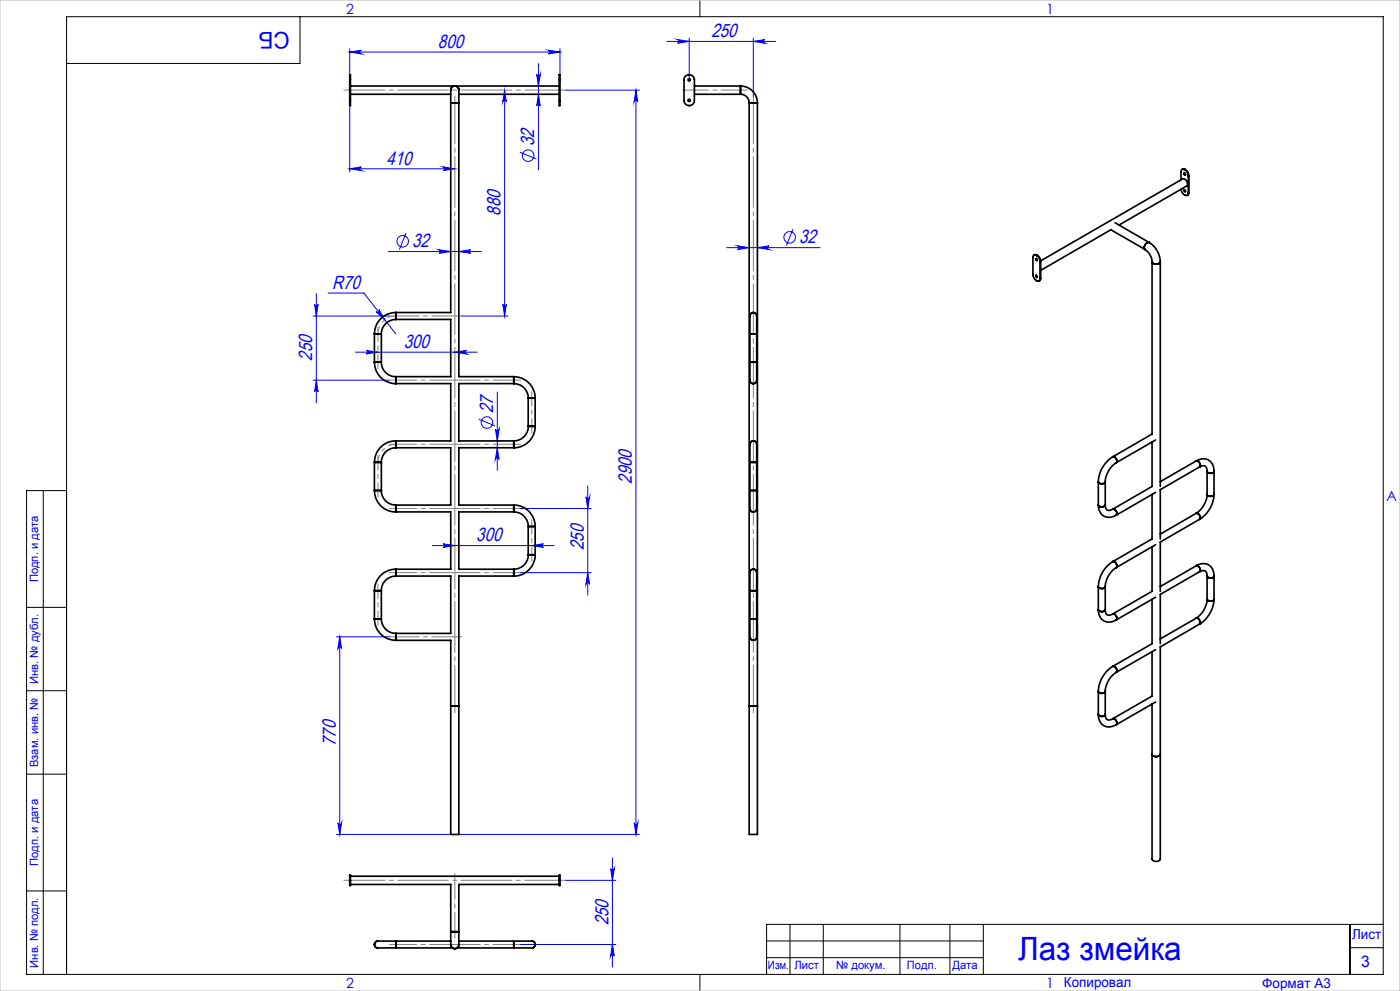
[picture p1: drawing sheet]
<svg xmlns="http://www.w3.org/2000/svg" width="420mm" height="297mm" viewBox="0 0 420 297" stroke-linecap="round" stroke-linejoin="round" font-family="sans-serif">
<g fill="none" stroke="#00f" stroke-width=".3">
<path d="M104.9 15.6l3.5-.5a.55 .55 0 0 0-.5 .5 .55 .55 0 0 0 .5 .6zM104.9 14.6v7.8M104.9 15.6h63.1M161.5 19v31.9M164.5 15.1l3.5 .5-3.5 .6a.55 .55 0 0 0 .5-.6 .55 .55 0 0 0-.5-.5zM168 14.6v7.8M200 12.4h32.7M203.3 11.8l3.5 .6-3.5 .5a.55 .55 0 0 0 .5-.5 .55 .55 0 0 0-.5-.6zM206.8 11.4v12.1M226 11.4v17.5M226 12.4l3.5-.6a.55 .55 0 0 0-.5 .6 .55 .55 0 0 0 .5 .5zM104.9 31.6v20"/>
<path d="M151.4 27v67.7M151.4 27l.5 3.5a.53 .53 0 0 0-.5-.5 .53 .53 0 0 0-.6 .5zM161 22.3a.53 .53 0 0 0 .5 .5 .53 .53 0 0 0 .6-.5l-.6 3.5zM161.5 28.3l.6 3.4a.53 .53 0 0 0-.6-.5 .53 .53 0 0 0-.5 .5zM169.8 27h22M190.8 27l.5 3.5a.55 .55 0 0 0-.5-.5 .55 .55 0 0 0-.5 .5zM190.8 27v223.1M104.9 50.6l3.5-.6a.55 .55 0 0 0-.5 .6 .55 .55 0 0 0 .5 .5zM104.9 50.6h31.6M132.9 50l3.6 .6-3.6 .5a.55 .55 0 0 0 .6-.5 .55 .55 0 0 0-.6-.6zM156 45.6l4.9 2M116.5 75.4h27.9"/>
<path d="M121.8 69.8l-2 5M131.7 74.9l3.5 .5-3.5 .5a.53 .53 0 0 0 .5-.5 .53 .53 0 0 0-.5-.5zM137.7 75.4l3.5-.5a.53 .53 0 0 0-.6 .5 .53 .53 0 0 0 .6 .5zM218 74.2h28M221.3 73.7l3.5 .5-3.5 .6a.55 .55 0 0 0 .5-.6 .55 .55 0 0 0-.5-.5zM227.2 74.2l3.5-.5a.55 .55 0 0 0-.5 .5 .55 .55 0 0 0 .5 .6zM237.9 68.7l-2 4.9M93.9 94.7h22.8M94.4 91.2a.53 .53 0 0 0 .5 .5 .53 .53 0 0 0 .5-.5l-.5 3.5zM94.9 88v32.7M98.4 87.8h10.8l9.5 12.3M112.9 93.4a.54 .54 0 0 0 .7 .1 .54 .54 0 0 0 .1-.8l1.7 3.1z"/>
<path d="M138.5 94.7h13.9M150.8 91.2a.53 .53 0 0 0 .6 .5 .53 .53 0 0 0 .5-.5l-.5 3.5zM93.9 113.9h22.8M94.9 113.9l.5 3.5a.53 .53 0 0 0-.5-.5 .53 .53 0 0 0-.5 .5zM106.6 105.5h36.6M109.9 105l3.4 .5-3.4 .6a.53 .53 0 0 0 .5-.6 .53 .53 0 0 0-.5-.5zM136.5 105.5l3.4-.5a.53 .53 0 0 0-.5 .5 .53 .53 0 0 0 .5 .6zM149.2 117.5v23.4M143.6 125.7l5 1.9M148.6 128.6a.55 .55 0 0 0 .6 .6 .55 .55 0 0 0 .5-.6l-.5 3.5zM149.2 134.2l.5 3.5a.55 .55 0 0 0-.5-.5 .55 .55 0 0 0-.6 .5zM156.1 152.4h21.2"/>
<path d="M175.8 148.9a.55 .55 0 0 0 .5 .5 .55 .55 0 0 0 .6-.5l-.6 3.5zM176.3 145.7v32.7M129.7 163.5h36.6M132.9 163l3.6 .5-3.6 .5a.53 .53 0 0 0 .6-.5 .53 .53 0 0 0-.6-.5zM156.1 171.6h21.2M159.5 163.5l3.5-.5a.53 .53 0 0 0-.5 .5 .53 .53 0 0 0 .5 .5zM176.3 171.6l.6 3.5a.55 .55 0 0 0-.6-.5 .55 .55 0 0 0-.5 .5zM100.9 190.8h15.8M101.9 190.8v59.3M101.9 190.8l.6 3.5a.55 .55 0 0 0-.6-.5 .55 .55 0 0 0-.5 .5zM100.9 250.1h34.3M101.4 246.6a.55 .55 0 0 0 .5 .5 .55 .55 0 0 0 .6-.5l-.6 3.5z"/>
<path d="M137.7 250.1h54.1M183.7 257.1v32.7M190.3 246.6a.55 .55 0 0 0 .5 .5 .55 .55 0 0 0 .5-.5l-.5 3.5zM169.8 263.8h14.9M183.2 260.3a.55 .55 0 0 0 .5 .5 .55 .55 0 0 0 .6-.5l-.6 3.5zM156.1 283.1h28.6M183.7 283.1l.6 3.5a.55 .55 0 0 0-.6-.5 .55 .55 0 0 0-.5 .5z"/>
<circle cx="158.5" cy="46.6" r="1.73"/>
<circle cx="120.8" cy="72.3" r="1.73"/>
<circle cx="236.9" cy="71.1" r="1.73"/>
<circle cx="146.1" cy="126.6" r="1.73"/>
</g>
<path d="M118.8 94.7a5.4 5.4 0 0 0-5.4 5.4M118.8 133.1a5.4 5.4 0 0 0-5.4 5.4" fill="none" stroke="#808080" stroke-width=".3" stroke-dasharray="15.2 1.3 1.3 1.3" stroke-dashoffset="12.9" stroke-linecap="butt"/>
<path d="M206.6 23.9h-.2M206.8 23.8v-.3M206.8 24.1v.2M206.9 23.9h.3" fill="none" stroke="#000" stroke-width=".3" stroke-dasharray="15.2 1.3 1.3 1.3"/>
<g fill="none" stroke="#000" stroke-width=".3">
<path d="M90 5v14h-70M210 0v5M206.7 24h.1M206.8 23.8v.2M13 147v145M20 147h-12v145h407v-287h-395v287M8 182h12M8 207h12M8 232h12M8 267h12M237 277v15M247 277v15"/>
<path d="M270 277v15M285 277v15M295 277v15M405 277v15M415 277h-185v15M210 292v5M230 282h65M230 287h65M405 284h10"/>
</g>
<path d="M169.8 27h-66.7M169.8 263.8h-66.7" fill="none" stroke="#808080" stroke-width=".3" stroke-dasharray="15.2 1.3 1.3 1.3" stroke-dashoffset="2.9"/>
<path d="M224.2 27h-19.4M136.5 281.2v-19.4" fill="none" stroke="#808080" stroke-width=".3" stroke-dasharray="15.2 1.3 1.3 1.3" stroke-dashoffset="7.5"/>
<path d="M156.1 113.9h-39.3M116.8 133.1h39.3M156.1 152.4h-39.3M116.8 171.6h39.3M156.1 283.1h-39.3" fill="none" stroke="#808080" stroke-width=".3" stroke-dasharray="15.2 1.3 1.3 1.3" stroke-dashoffset="7"/>
<path d="M136.5 213.6v-184.8M226 213.6v-184.8" fill="none" stroke="#808080" stroke-width=".3" stroke-dasharray="15.2 1.3 1.3 1.3" stroke-dashoffset="1"/>
<path d="M113.4 110.5v-12.4M159.5 129.8v-12.5M113.4 149v-12.5M159.5 168.2v-12.4M113.4 187.5v-12.5" fill="none" stroke="#808080" stroke-width=".3" stroke-dasharray="15.2 1.3 1.3 1.3" stroke-dashoffset="10.9"/>
<path d="M116.8 94.7h21.7M138.5 190.8h-21.7" fill="none" stroke="#808080" stroke-width=".3" stroke-dasharray="15.2 1.3 1.3 1.3" stroke-dashoffset="6.3"/>
<path d="M0 0h420v297h-420z" fill="none" stroke="#c0c0c0" stroke-width=".3"/>
<g fill="#00f">
<path d="M132.9 50l3.6 .6-3.6 .5a.55 .55 0 0 0 .6-.5 .55 .55 0 0 0-.6-.6zM104.9 50.6l3.5-.6a.55 .55 0 0 0-.5 .6 .55 .55 0 0 0 .5 .5zM137.7 75.4l3.5-.5a.53 .53 0 0 0-.6 .5 .53 .53 0 0 0 .6 .5zM131.7 74.9l3.5 .5-3.5 .5a.53 .53 0 0 0 .5-.5 .53 .53 0 0 0-.5-.5z"/>
<path d="M109.9 105l3.4 .5-3.4 .6a.53 .53 0 0 0 .5-.6 .53 .53 0 0 0-.5-.5zM136.5 105.5l3.4-.5a.53 .53 0 0 0-.5 .5 .53 .53 0 0 0 .5 .6zM112.9 93.4l2.5 2.4-1.7-3.1a.54 .54 0 0 1-.1 .8 .54 .54 0 0 1-.7-.1zM132.9 163l3.6 .5-3.6 .5a.53 .53 0 0 0 .6-.5 .53 .53 0 0 0-.6-.5zM159.5 163.5l3.5-.5a.53 .53 0 0 0-.5 .5 .53 .53 0 0 0 .5 .5z"/>
<path d="M150.8 91.2a.53 .53 0 0 0 .6 .5 .53 .53 0 0 0 .5-.5l-.5 3.5zM151.4 27l.5 3.5a.53 .53 0 0 0-.5-.5 .53 .53 0 0 0-.6 .5zM161.5 28.3l.6 3.4a.53 .53 0 0 0-.6-.5 .53 .53 0 0 0-.5 .5zM161 22.3a.53 .53 0 0 0 .5 .5 .53 .53 0 0 0 .6-.5l-.6 3.5zM190.3 246.6a.55 .55 0 0 0 .5 .5 .55 .55 0 0 0 .5-.5l-.5 3.5zM190.8 27l.5 3.5a.55 .55 0 0 0-.5-.5 .55 .55 0 0 0-.5 .5z"/>
<path d="M149.2 134.2l.5 3.5a.55 .55 0 0 0-.5-.5 .55 .55 0 0 0-.6 .5zM148.6 128.6a.55 .55 0 0 0 .6 .6 .55 .55 0 0 0 .5-.6l-.5 3.5zM176.3 171.6l.6 3.5a.55 .55 0 0 0-.6-.5 .55 .55 0 0 0-.5 .5zM175.8 148.9a.55 .55 0 0 0 .5 .5 .55 .55 0 0 0 .6-.5l-.6 3.5zM183.7 283.1l.6 3.5a.55 .55 0 0 0-.6-.5 .55 .55 0 0 0-.5 .5zM183.2 260.3a.55 .55 0 0 0 .5 .5 .55 .55 0 0 0 .6-.5l-.6 3.5z"/>
<path d="M94.4 91.2a.53 .53 0 0 0 .5 .5 .53 .53 0 0 0 .5-.5l-.5 3.5zM94.9 113.9l.5 3.5a.53 .53 0 0 0-.5-.5 .53 .53 0 0 0-.5 .5zM101.9 190.8l.6 3.5a.55 .55 0 0 0-.6-.5 .55 .55 0 0 0-.5 .5zM101.4 246.6a.55 .55 0 0 0 .5 .5 .55 .55 0 0 0 .6-.5l-.6 3.5z"/>
<path d="M104.9 15.6l3.5-.5a.55 .55 0 0 0-.5 .5 .55 .55 0 0 0 .5 .6zM164.5 15.1l3.5 .5-3.5 .6a.55 .55 0 0 0 .5-.6 .55 .55 0 0 0-.5-.5z"/>
<path d="M203.3 11.8l3.5 .6-3.5 .5a.55 .55 0 0 0 .5-.5 .55 .55 0 0 0-.5-.6zM226 12.4l3.5-.6a.55 .55 0 0 0-.5 .6 .55 .55 0 0 0 .5 .5zM221.3 73.7l3.5 .5-3.5 .6a.55 .55 0 0 0 .5-.6 .55 .55 0 0 0-.5-.5zM227.2 74.2l3.5-.5a.55 .55 0 0 0-.5 .5 .55 .55 0 0 0 .5 .6z"/>
</g>
<g fill="none" stroke="#000" stroke-width=".5">
<path d="M104.9 30.2v1.4h.2v-1.4M104.9 23.8v-1.4h.2v1.4M104.9 30.2h.2M104.9 23.8h.2M104.9 23.8v6.4M105.1 28.3h30.1M105.1 25.8h62.6M105.1 23.8v6.4M135.2 27v3.9M135.2 30.9h2.5M135.2 27a1.22 1.22 0 0 1 1.2-1.2 1.22 1.22 0 0 1 1.3 1.2M135.2 30.9v62.8h-16.5"/>
<path d="M137.7 27v3.9M137.7 28.3h30M137.7 30.9v82h16.4M167.7 23.8v-1.4h.3v1.4M167.7 30.2v1.4h.3v-1.4M167.7 30.2h.3M167.7 23.8h.3M167.7 23.8v6.4M168 23.8v6.4M205.6 22.9a1.59 1.59 0 0 1 1.7-.4 1.59 1.59 0 0 1 1 1.3v6.4a1.55 1.55 0 0 1-1.5 1.4 1.55 1.55 0 0 1-1.6-1.4v-6.4zM208.3 28.3h13.8M208.3 25.8h13.8"/>
<path d="M222.1 28.3a2.58 2.58 0 0 1 2.7 2.6M222.1 25.8a5 5 0 0 1 5.1 5.1M222.1 25.8v2.5M224.8 30.9h2.4M224.8 30.9v219.2h2.4v-219.2M354.3 56.7a1.63 1.63 0 0 0 2 1.7l.2-.5M355.2 51.9a.28 .28 0 0 1 .5 .1 .28 .28 0 0 1-.4 .3zM355.3 51.9l.3 .5M355.3 56.9l.3 .5M355.4 50.9l-.2-.1a.61 .61 0 0 0-.7 0 .61 .61 0 0 0-.2 .7v2.4M355.4 50.9h.1M355.5 50.9l.7 .9 .3 .9"/>
<path d="M355.5 50.8l-.4-.2-.5 .2M355.5 50.8l-.1 .1M355.5 50.8h.1M355.6 50.8l.7 .7 .4 1.1M355.6 50.8l-.1 .1M356.5 52.7v5.2M356.7 57.8l-.5 .7M356.7 52.6l-.2 .1M356.7 57.8l-.2 .1M356.7 52.6v5.2M310.2 76.4h.9M310.8 77.5h.2a.3 .3 0 0 1 .3 .4 .3 .3 0 0 1-.4 .2 .3 .3 0 0 1-.2-.4z"/>
<path d="M310.9 77.5l.3 .5M310.9 76.5a.62 .62 0 0 0-.7-.1 .62 .62 0 0 0-.3 .7v5.2a1.77 1.77 0 0 0 1.9 1.9l.2-.7M310.9 76.5l.1 .1M311 76.6l.8 .8 .2 1M311.1 76.4l-.2 .1M311.1 76.4l.1 .1M311.2 76.5l.8 .9 .2 .9M311.2 76.5l-.2 .1M312 78.4v5.1M312.2 78.3l-.2 .1M312.2 78.3v5.1M334.5 66.7l10.2 6"/>
<path d="M335.7 67.4l20.3-11.7a1.47 1.47 0 0 0-1.2-2.1l-42.6 24.6M343.5 74.8a5 5 0 0 1 2.1 3.7M343.5 74.8l-10.2-5.9-21.1 12.1M344.7 72.7a7.1 7.1 0 0 1 3.4 5.8M344.7 72.7a1.46 1.46 0 0 0-1.4 1.6l.2 .5M345.6 78.5a1.43 1.43 0 0 0 2.5 0M345.6 78.5v51.6M348.1 78.5v67.3M118.7 95.7a4.4 4.4 0 0 0-4.3 4.4M118.7 93.7a6.4 6.4 0 0 0-6.4 6.4M118.7 93.7v2M118.7 95.7h16.5v17.2h-16.5"/>
<path d="M225 94.7v5.4M225 94.7a1.02 1.02 0 0 1 1-1 1.02 1.02 0 0 1 1 1M227 94.7v5.4M310.8 82.5l.2 .1a.3 .3 0 0 1 .3 .4 .3 .3 0 0 1-.5 .2 .3 .3 0 0 1-.1-.5zM310.9 82.5l.3 .5M312.2 83.4l-.5 .8M312.2 83.4l-.2 .1M112.3 108.5a6.4 6.4 0 0 0 6.4 6.5M112.3 108.5h2.1M112.3 100.1h2.1M112.3 100.1v8.4M114.4 108.5a4.3 4.3 0 0 0 4.3 4.4"/>
<path d="M114.4 100.1v8.4M118.7 112.9v2.1M118.7 115h16.5v17.1h-16.5M154.1 115a4.3 4.3 0 0 1 4.4 4.3M154.1 112.9a6.4 6.4 0 0 1 6.4 6.4M154.1 112.9v2.1M154.1 115h-16.4v17.1h16.4M158.5 119.3h2M158.5 119.3v8.5M160.5 119.3v8.5M225 108.5v5.4M225 113.9a1.02 1.02 0 0 0 1 1.1 1.02 1.02 0 0 0 1-1.1"/>
<path d="M225 108.5h2M225 100.1h2M225 100.1v8.4M227 108.5v5.4M227 100.1v8.4M112.3 138.6h2.1M112.3 138.6v8.4M114.4 138.6v8.4M118.7 134.2a4.4 4.4 0 0 0-4.3 4.4M118.7 132.1a6.4 6.4 0 0 0-6.4 6.5M118.7 132.1v2.1M118.7 134.2h16.5v17.2h-16.5"/>
<path d="M154.1 132.1v2.1M154.1 134.2h-16.4v17.2h16.4M158.5 127.8a4.3 4.3 0 0 1-4.4 4.3M158.5 127.8h2M160.5 127.8a6.4 6.4 0 0 1-6.4 6.4M225 133.2v5.4M225 138.6h2M225 133.2a1.02 1.02 0 0 1 1-1.1 1.02 1.02 0 0 1 1 1.1M225 138.6v8.4M227 133.2v5.4M227 138.6v8.4M333.8 136.9a9.4 9.4 0 0 0-4.3 7.5"/>
<path d="M333.8 136.9a1.17 1.17 0 0 1 1.1 1.8M334.9 138.7a7.4 7.4 0 0 0-3.3 5.7M345.6 132.5v13.3M345.7 130.1l-11.9 6.8M346.7 131.9l-11.8 6.8M358.8 138.1a3.3 3.3 0 0 1 3.8-.2 3.3 3.3 0 0 1 1.6 3.3M358.8 138.1a1.19 1.19 0 0 1 1.1 1.8M358.8 138.1l-10.7 6.3M359.9 139.9a1.33 1.33 0 0 1 1.6-.2 1.33 1.33 0 0 1 .6 1.5M359.9 139.9l-11.8 6.9M112.3 147a6.4 6.4 0 0 0 6.4 6.4M112.3 147h2.1"/>
<path d="M114.4 147a4.3 4.3 0 0 0 4.3 4.4M118.7 151.4v2M118.7 153.4h16.5v17.2h-16.5M154.1 153.4a4.3 4.3 0 0 1 4.4 4.4M154.1 151.4a6.4 6.4 0 0 1 6.4 6.4M154.1 151.4v2M154.1 153.4h-16.4v17.2h16.4M158.5 157.8h2M158.5 157.8v8.5M160.5 157.8v8.5M225 147v5.4M225 152.4a1.02 1.02 0 0 0 1 1 1.02 1.02 0 0 0 1-1"/>
<path d="M225 147h2M227 147v5.4M329.5 151.3a3.3 3.3 0 0 0 1.6 3.4 3.3 3.3 0 0 0 3.8-.3M329.5 151.3a1.2 1.2 0 0 0 2.1 0M329.5 144.4a1.2 1.2 0 0 0 2.1 0M329.5 144.4v6.9M331.6 151.3a1.33 1.33 0 0 0 .6 1.6 1.33 1.33 0 0 0 1.6-.3M331.6 144.4v6.9M333.8 152.6a1.19 1.19 0 0 1 1.1 1.8M345.6 148.2v13.3M345.7 145.8l-11.9 6.8M346.7 147.6l-11.8 6.8"/>
<path d="M348.1 146.7v14.8M358.8 153.8a1.19 1.19 0 0 1 1.1 1.8M358.8 153.8l-10.7 6.3M359.9 155.6l-11.8 6.9v14.7M362.1 148.2a7.3 7.3 0 0 1-3.3 5.6M362.1 148.2a1.2 1.2 0 0 0 2.1 0M362.1 141.2a1.2 1.2 0 0 0 2.1 0M362.1 141.2v7M364.2 148.2a9.3 9.3 0 0 1-4.3 7.4M364.2 141.2v7M112.3 177h2.1M112.3 177v8.5"/>
<path d="M114.4 177v8.5M118.7 172.6a4.4 4.4 0 0 0-4.3 4.4M118.7 170.6a6.4 6.4 0 0 0-6.4 6.4M118.7 170.6v2M118.7 172.6h16.5v17.2h-16.5M154.1 170.6v2M154.1 172.6h-16.4v77.5h-2.5v-58.2h-16.5M158.5 166.3a4.3 4.3 0 0 1-4.4 4.3M158.5 166.3h2M160.5 166.3a6.4 6.4 0 0 1-6.4 6.3M225 171.6v5.4M225 177h2"/>
<path d="M225 171.6a1.02 1.02 0 0 1 1-1 1.02 1.02 0 0 1 1 1M225 177v8.5M227 171.6v5.4M227 177v8.5M329.5 175.8a1.2 1.2 0 0 0 2.1 0M329.5 175.8v6.9M331.6 175.8v6.9M333.8 168.3a9.4 9.4 0 0 0-4.3 7.5M333.8 168.3a1.19 1.19 0 0 1 1.1 1.8M334.9 170.1a7.3 7.3 0 0 0-3.3 5.7M345.6 163.9v13.3M345.6 179.6v13.3"/>
<path d="M345.7 177.2l-11.9 6.8M345.7 161.5l-11.9 6.8M346.7 179l-11.8 6.8M346.7 163.3l-11.8 6.8M358.8 169.6a3.3 3.3 0 0 1 3.8-.3 3.3 3.3 0 0 1 1.6 3.3M358.8 169.6a1.17 1.17 0 0 1 1.1 1.7M358.8 169.6l-10.7 6.2M359.9 171.3a1.33 1.33 0 0 1 1.6-.2 1.33 1.33 0 0 1 .6 1.5M359.9 171.3l-11.8 6.8v14.8M362.1 179.6a7.3 7.3 0 0 1-3.3 5.7M362.1 179.6a1.2 1.2 0 0 0 2.1 0M362.1 172.6a1.2 1.2 0 0 0 2.1 0"/>
<path d="M362.1 172.6v7M364.2 179.6a9.3 9.3 0 0 1-4.3 7.4M364.2 172.6v7M112.3 185.5a6.4 6.4 0 0 0 6.4 6.4M112.3 185.5h2.1M114.4 185.5a4.3 4.3 0 0 0 4.3 4.3M118.7 189.8v2.1M225 185.5v5.3M225 190.8a1.02 1.02 0 0 0 1 1.1 1.02 1.02 0 0 0 1-1.1M225 185.5h2M227 185.5v5.3M329.5 182.7a3.3 3.3 0 0 0 1.6 3.4 3.3 3.3 0 0 0 3.8-.3"/>
<path d="M329.5 182.7a1.2 1.2 0 0 0 2.1 0M331.6 182.7a1.33 1.33 0 0 0 .6 1.6 1.33 1.33 0 0 0 1.6-.3M333.8 199.7a9.5 9.5 0 0 0-4.3 7.5M333.8 199.7a1.19 1.19 0 0 1 1.1 1.8M333.8 184a1.19 1.19 0 0 1 1.1 1.8M345.6 195.3v13.3M345.7 192.9l-11.9 6.8M346.7 194.7l-11.8 6.8M358.8 185.3a1.17 1.17 0 0 1 1.1 1.7M358.8 185.3l-10.7 6.2M359.9 187l-11.8 6.8v63.7a1.43 1.43 0 0 1-2.5 0v-46.5M135.2 211.6h2.5"/>
<path d="M224.8 211.6h2.4M329.5 214.1a3.3 3.3 0 0 0 1.6 3.4 3.3 3.3 0 0 0 3.8-.3M329.5 214.1a1.2 1.2 0 0 0 2.1 0M329.5 207.2a1.2 1.2 0 0 0 2.1 0M329.5 207.2v6.9M331.6 214.1a1.33 1.33 0 0 0 .6 1.6 1.33 1.33 0 0 0 1.6-.3M331.6 207.2v6.9M333.8 215.4a1.19 1.19 0 0 1 1.1 1.8M334.9 201.5a7.3 7.3 0 0 0-3.3 5.7M345.7 208.6l-11.9 6.8M346.7 210.4l-11.8 6.8M345.6 226.1a1.43 1.43 0 0 0 2.5 0"/>
<path d="M104.9 263.8v-1.5h.2v1.5M104.9 263.9v1.5h.2v-1.5M104.9 263.8v.1M104.9 263.8h.2M104.9 263.9h.2M105.1 265.1h30.1v14.1M105.1 263.8v.1M105.1 262.6h62.6M135.2 279.2v3.9M135.2 279.2h2.5M137.7 279.2v3.9M167.7 263.8v-1.5h.3v1.5"/>
<path d="M167.7 263.9v1.5h.3v-1.5M167.7 265.1h-30v14.1M167.7 263.8v.1M167.7 263.8h.3M167.7 263.9h.3M168 263.8v.1M113.3 284.1h5.4M113.3 282h5.4M113.3 282a1.02 1.02 0 0 0-1 1.1 1.02 1.02 0 0 0 1 1M118.7 282v2.1M118.7 284.1h17.1M118.7 282h16.5"/>
<path d="M135.2 283.1a1.22 1.22 0 0 0 1.2 1.2 1.22 1.22 0 0 0 1.3-1.2M137.1 284.1h17M137.7 282h16.4M154.1 282h5.4M154.1 284.1h5.4M154.1 282v2.1M159.5 282a1.02 1.02 0 0 1 1 1.1 1.02 1.02 0 0 1-1 1"/>
<circle cx="206.8" cy="30.1" r=".34"/>
<circle cx="206.8" cy="23.9" r=".34"/>
<circle cx="355.4" cy="57.1" r=".3"/>
</g>
<text font-size="9.6" fill="#00f" x="305.4" y="287.8">Лаз змейка</text>
<text font-size="6.9" fill="#00f" x="86.9" y="9.4" transform="rotate(-180 86.9 9.4)">СБ</text>
<g font-size="5.7" fill="#00f">
<text x="213.4" y="11.1">250</text>
<text x="131.4" y="14.4">800</text>
<text x="160.3" y="43.8" transform="rotate(-90 160.3 43.8)">32</text>
<text x="116" y="49.3">410</text>
<text x="150.2" y="64.7" transform="rotate(-90 150.2 64.7)">880</text>
<text x="123.7" y="74.1">32</text>
<text x="239.8" y="73">32</text>
<text x="99.7" y="86.6">R70</text>
<text x="121.1" y="104.3">300</text>
<text x="93.7" y="108.1" transform="rotate(-90 93.7 108.1)">250</text>
<text x="147.9" y="123.8" transform="rotate(-90 147.9 123.8)">27</text>
<text x="189.6" y="145" transform="rotate(-90 189.6 145)">2900</text>
<text x="142.9" y="162.3">300</text>
<text x="175.1" y="164.9" transform="rotate(-90 175.1 164.9)">250</text>
<text x="100.7" y="223.5" transform="rotate(-90 100.7 223.5)">770</text>
<text x="182.5" y="277.3" transform="rotate(-90 182.5 277.3)">250</text>
</g>
<text font-size="4.8" fill="#00f" x="408.3" y="289.7">3</text>
<g font-size="4.2" fill="#00f">
<text x="103.8" y="4.2">2</text>
<text x="313.8" y="4.2">1</text>
<text x="415.9" y="150.2">A</text>
<text x="103.8" y="296.2">2</text>
<text x="313.8" y="296.2">1</text>
</g>
<g font-size="4.1" fill="#00f">
<text x="405.6" y="281.5">Лист</text>
<text x="319.2" y="295.9">Копировал</text>
<text x="378.7" y="296">Формат А3</text>
</g>
<g font-size="3.4" fill="#00f">
<text x="11.4" y="174.5" transform="rotate(-90 11.4 174.5)">Подп. и дата</text>
<text x="11.4" y="205" transform="rotate(-90 11.4 205)">Инв. № дубл.</text>
<text x="11.4" y="229.9" transform="rotate(-90 11.4 229.9)">Взам. инв. №</text>
<text x="11.4" y="259.5" transform="rotate(-90 11.4 259.5)">Подп. и дата</text>
<text x="11.4" y="290" transform="rotate(-90 11.4 290)">Инв. № подл.</text>
<text x="230.4" y="290.4">Изм.</text>
<text x="238.3" y="290.4">Лист</text>
<text x="250.9" y="290.4">№ докум.</text>
<text x="272.1" y="290.4">Подп.</text>
<text x="285.7" y="290.5">Дата</text>
</g>
</svg>
